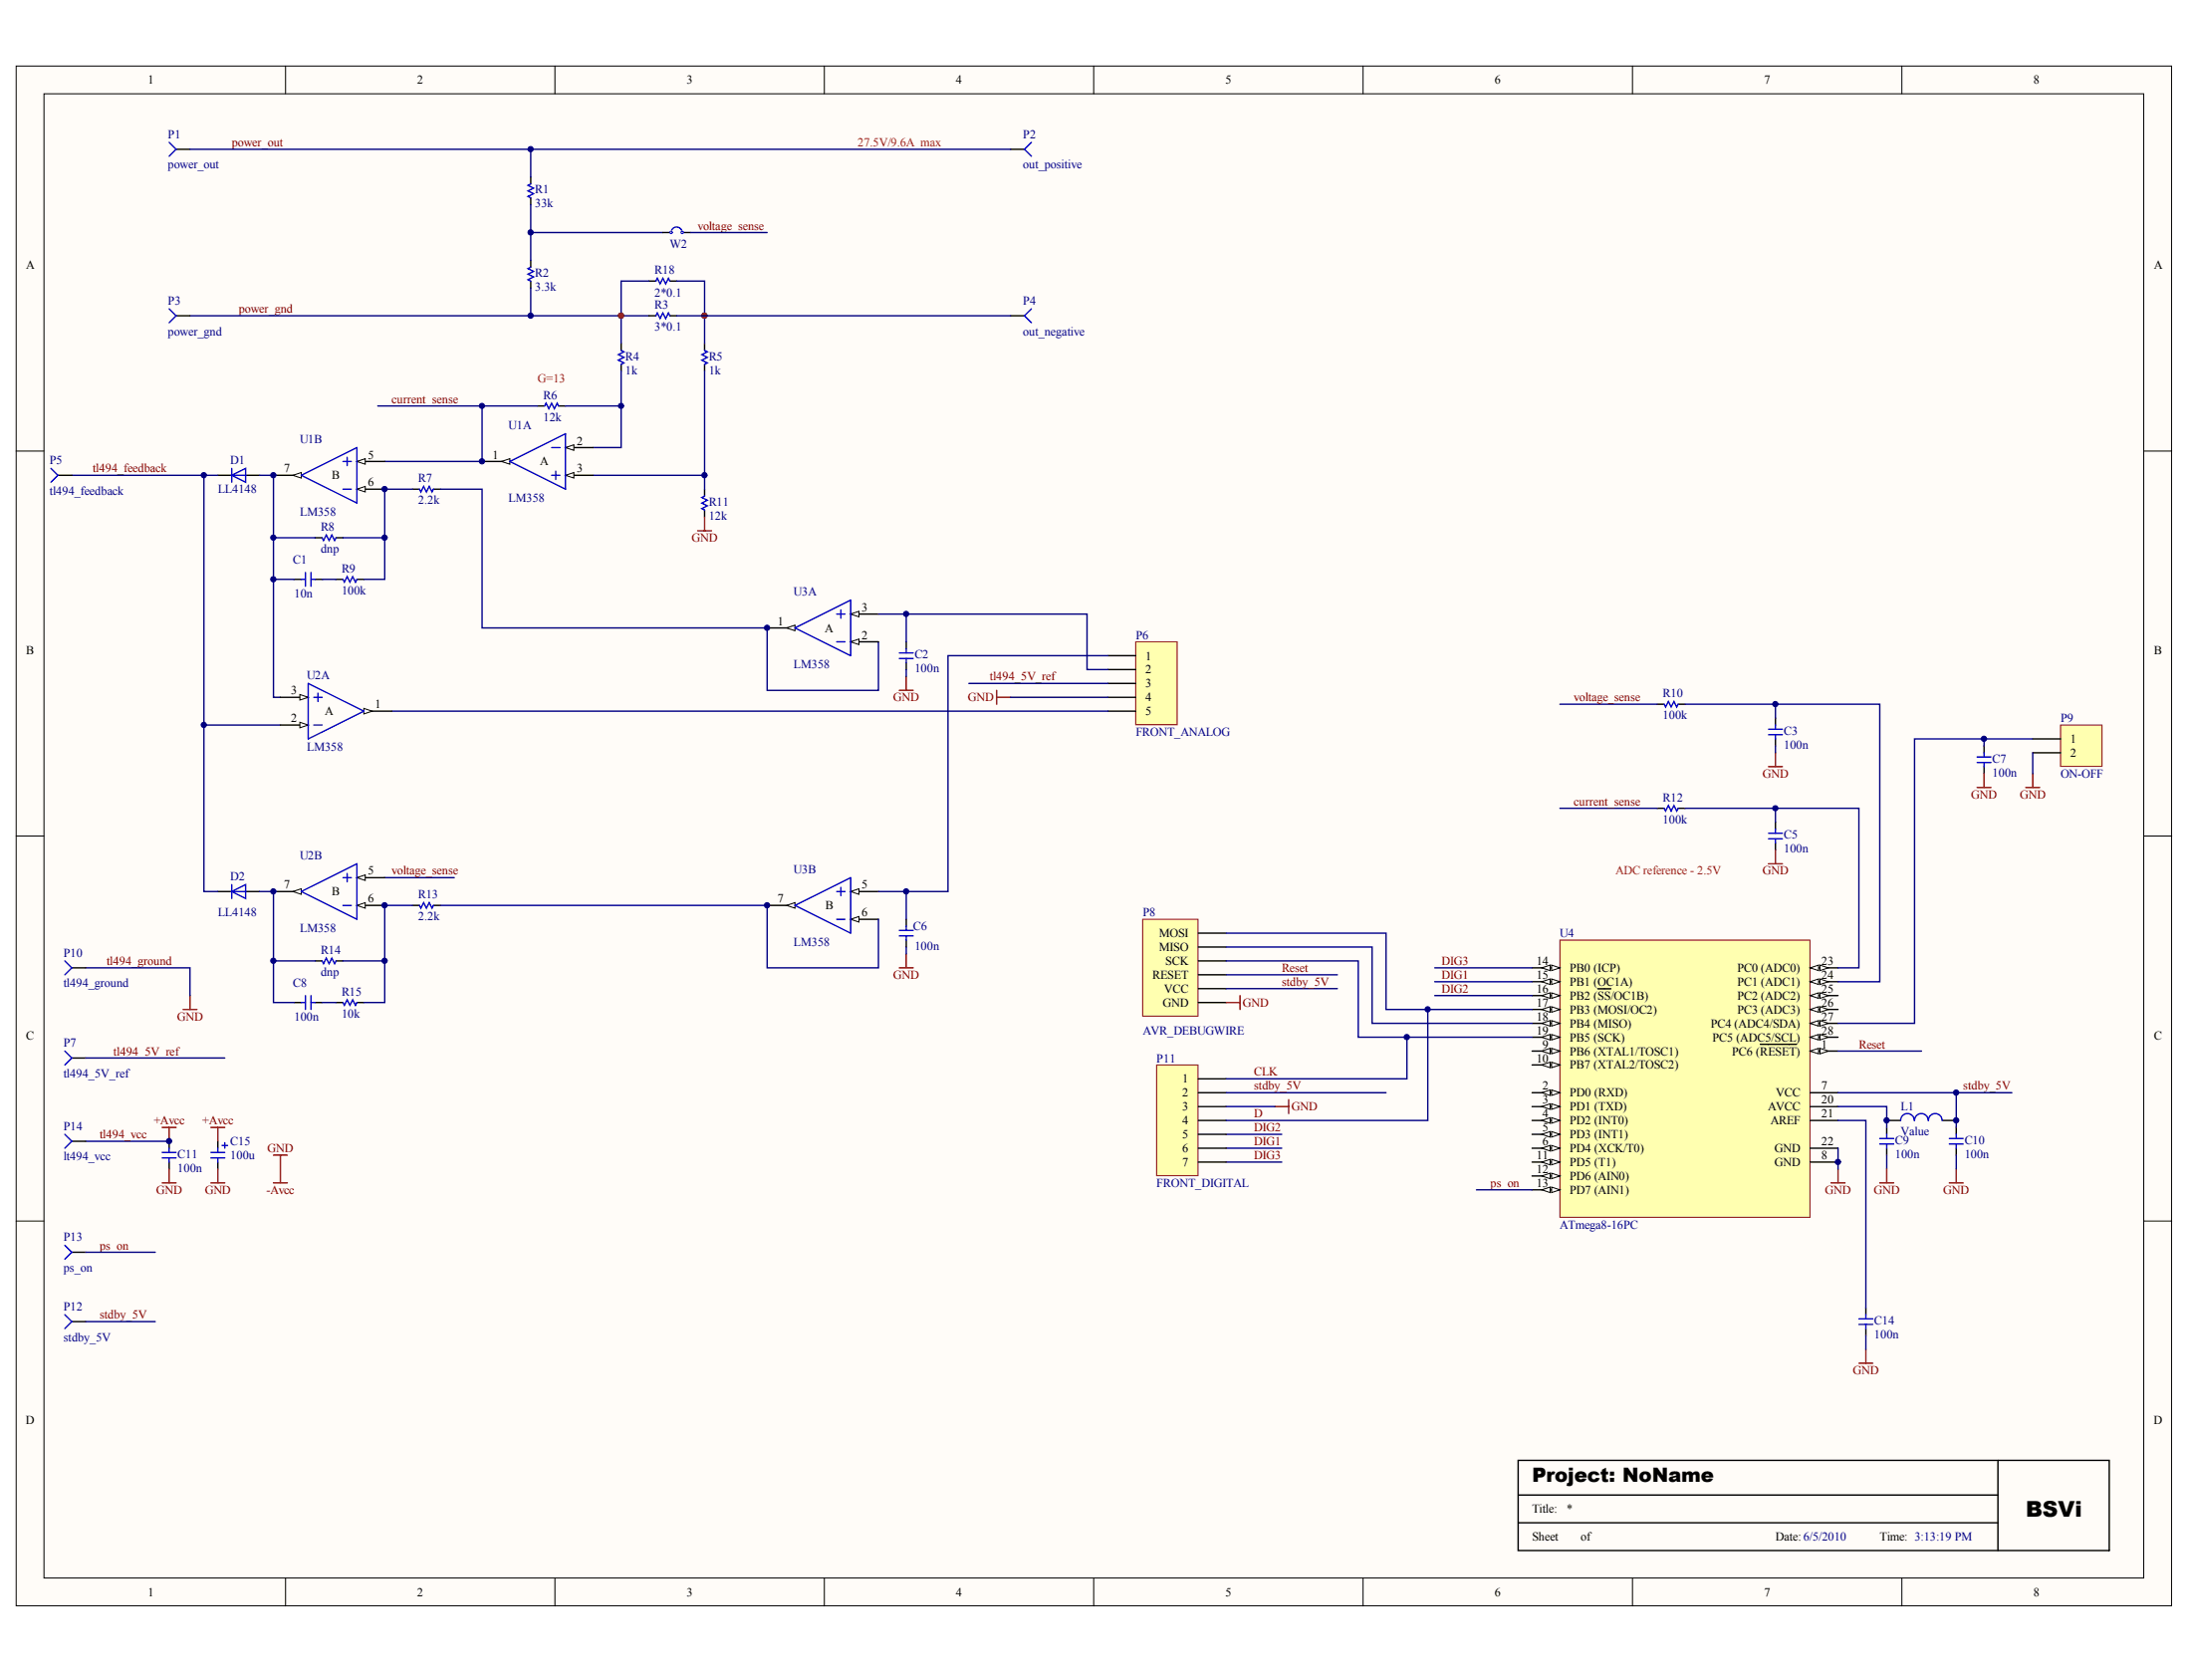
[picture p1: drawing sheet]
<svg xmlns="http://www.w3.org/2000/svg" width="269mm" height="206mm" viewBox="0 0 269 206" stroke-linecap="round" stroke-linejoin="round" font-family="sans-serif">
<g fill="#fffcf8" stroke="#000" stroke-width=".12">
<path d="M2 8.1h264.4v188.8h-264.4z"/>
<path d="M5.4 11.5h257.6v182h-257.6z"/>
</g>
<g fill="none" stroke="#000" stroke-width=".12">
<path d="M35 8.1v3.4M68.1 8.1v3.4M101.1 8.1v3.4M134.2 8.1v3.4M167.2 8.1v3.4M200.3 8.1v3.4M233.3 8.1v3.4M2 55.3h3.4M263.1 55.3h3.4M2 102.5h3.4M263.1 102.5h3.4M2 149.7h3.4"/>
<path d="M263.1 149.7h3.4M35 193.5v3.5M68.1 193.5v3.5M101.1 193.5v3.5M134.2 193.5v3.5M167.2 193.5v3.5M200.3 193.5v3.5M233.3 193.5v3.5"/>
</g>
<g fill="#000080" stroke="#000080" stroke-width=".12">
<circle cx="76.2" cy="38.7" r=".32"/>
<circle cx="86.4" cy="38.7" r=".32"/>
</g>
<g fill="none" stroke="#000" stroke-width=".17">
<path d="M124 18.3h1.7M65.1 21.7v.9M65.1 24.3v.8M65.1 31.9v.9M65.1 34.5v.8M79.6 38.7h.9M82.2 38.7h.8M124 38.7h1.7M26.7 58.3h1.7M30.1 58.3h1.7M50.6 60h.9M53.2 60h.8"/>
<path d="M66 49.8h.8M68.5 49.8h.9M76.2 42.1v.9M76.2 44.7v.8M86.4 42.1v.9M86.4 44.7v.8M36.1 71.1h.9M38.7 71.1h.8M38.7 65.9h.8M41.2 71.1h.9M41.2 65.9h.9M43.8 71.1h.8"/>
<path d="M104.4 78.7h3.4M111.2 78.7v.9M111.2 81.3v.8M26.7 109.3h1.7M30.1 109.3h1.7M38.7 117.8h.8M41.2 117.8h.9M50.6 111h.9M53.2 111h.8M111.2 112.7v.9M111.2 115.3v.8M36.1 122.9h.9"/>
<path d="M38.7 122.9h.8M41.2 122.9h.9M43.8 122.9h.8M186.3 179.1h72.5v11h-72.5zM245.1 179.1v11M186.3 183.3h58.8M186.3 186.7h58.8"/>
</g>
<g fill="none" stroke="#00f" stroke-width=".17">
<path d="M126.5 17.5l-.8 .8 .8 .9M65.1 32.8l-.3 .1 .7 .4-.7 .3 .7 .4-.7 .3 .3 .2M65.1 22.6l-.3 .1 .7 .4-.7 .3 .7 .4-.7 .3 .3 .2M80.5 38.7l.1-.3 .4 .7 .3-.7 .4 .7 .3-.7 .2 .3M126.5 37.9l-.8 .8 .8 .9M28.4 58.3l1.7-.9v1.7zM28.4 57.4v1.7M28.4 58.3h1.7M51.5 60l.1 .3 .4-.6 .3 .6 .4-.6 .3 .6 .2-.3M66.8 49.8l.2-.4 .3 .7 .4-.7 .3 .7 .4-.7 .1 .4M76.2 43l.3 .1-.6 .4 .6 .3-.6 .4 .6 .3-.3 .2M86.4 43l.4 .1-.7 .4 .7 .3-.7 .4 .7 .3-.4 .2"/>
<path d="M37 71.1h.5M37.5 70.2v1.7M38.2 70.2v1.7M38.2 71.1h.5M39.5 65.9l.2 .4 .3-.7 .4 .7 .3-.7 .4 .7 .1-.4M42.1 71.1l.2 .3 .3-.7 .3 .7 .4-.7 .3 .7 .2-.3M111.2 79.6v.5M110.3 80.7h1.7M110.3 80.1h1.7M111.2 80.7v.6M28.4 109.3l1.7-.8v1.7zM28.4 109.3h1.7"/>
<path d="M28.4 108.5v1.7M39.5 117.8l.2 .4 .3-.7 .4 .7 .3-.7 .4 .7 .1-.4M51.5 111l.1 .4 .4-.7 .3 .7 .4-.7 .3 .7 .2-.4M110.3 114.8h1.7M110.3 114.1h1.7M111.2 113.6v.5M111.2 114.8v.5M37 122.9h.5M37.5 122.1v1.7M38.2 122.9h.5M38.2 122.1v1.7M42.1 122.9l.2 .4 .3-.7 .3 .7 .4-.7 .3 .7 .2-.4"/>
</g>
<g fill="none" stroke="#000080" stroke-width=".17">
<path d="M23.3 38.7h56.3M65.1 25.1v6.8M65.1 28.5h16.2M8.8 58.3h16.2M26.7 58.3h-1.7v51h1.7M31.8 58.3h1.8v12.8h2.5M46.3 49.8h12.8M50.6 60h-3.4v5.9M54 60h5.1v17h35v7.7h13.7v-6M66 49.8h-6.9v6.8h-11.9M69.4 49.8h6.8M76.2 45.5v9.4h-3.4"/>
<path d="M86.4 45.5v12.8h-13.6M33.6 71.1v14.4h.8M33.6 65.9h5.1M39.5 71.1h1.7M42.1 65.9h5.1v5.2h-2.6M111.2 75.3v3.4M25 88.9h9.4M111.2 82.1v.9M10.5 118.7h12.8v3.4M31.8 109.3h1.8v8.5h5.1M33.6 117.8v5.1h2.5M42.1 117.8h5.1v5.1h-2.6"/>
<path d="M47.2 107.6h8.5M50.6 111h-3.4v6.8M111.2 109.3v3.4M111.2 116.1v.9M39.5 122.9h1.7"/>
</g>
<path d="M110.3 84.7h1.7M111.2 83v1.7M122.3 84.7v1.7M122.3 85.5h1.7M110.3 118.7h1.7M111.2 117v1.7M22.5 123.8h1.7M23.3 122.1v1.7" fill="none" stroke="#800000" stroke-width=".17"/>
<path d="M104.4 78.7l1-.3v.6z" fill="#fffcf8" stroke="#000" stroke-width=".12"/>
<path d="M104.4 75.3h3.4" fill="none" stroke="#000" stroke-width=".17"/>
<path d="M104.4 75.3l1-.3v.6z" fill="#fffcf8" stroke="#000" stroke-width=".12"/>
<path d="M94.1 77h3.4" fill="none" stroke="#000" stroke-width=".17"/>
<path d="M96.5 77l1-.3v.6z" fill="#fffcf8" stroke="#000" stroke-width=".12"/>
<path d="M97.5 77l6.9-3.4v6.8zM102.7 78.7h1M102.7 75.3h1M103.2 74.8v1" fill="none" stroke="#00f" stroke-width=".17"/>
<path d="M104.4 109.3h3.4" fill="none" stroke="#000" stroke-width=".17"/>
<path d="M104.4 109.3l1-.3v.7z" fill="#fffcf8" stroke="#000" stroke-width=".12"/>
<path d="M104.4 112.7h3.4" fill="none" stroke="#000" stroke-width=".17"/>
<path d="M104.4 112.7l1-.3v.7z" fill="#fffcf8" stroke="#000" stroke-width=".12"/>
<path d="M94.1 111h3.4" fill="none" stroke="#000" stroke-width=".17"/>
<path d="M96.5 111l1-.3v.7z" fill="#fffcf8" stroke="#000" stroke-width=".12"/>
<path d="M97.5 111l6.9-3.4v6.8zM102.7 112.7h1M102.7 109.3h1M103.2 108.8v1" fill="none" stroke="#00f" stroke-width=".17"/>
<path d="M140.2 112.7h6.8v11.9h-6.8z" fill="#ffffb0" stroke="#800000" stroke-width=".12"/>
<path d="M147 119.5h3.4M147 114.4h3.4M147 116.1h3.4M147 117.8h3.4M147 121.2h3.4M147 122.9h3.4" fill="none" stroke="#000" stroke-width=".17"/>
<path d="M191.4 115.3h30.7v34h-30.7z" fill="#ffffb0" stroke="#800000" stroke-width=".12"/>
<path d="M222.1 128.9h3.4" fill="none" stroke="#000" stroke-width=".17"/>
<g fill="#fffcf8" stroke="#000" stroke-width=".12">
<path d="M222.1 128.9l1-.3v.6z"/>
<path d="M223.3 128.6l1 .3-1 .3z"/>
</g>
<path d="M188 134h3.4M216 128.1h4.4" fill="none" stroke="#000" stroke-width=".17"/>
<g fill="#fffcf8" stroke="#000" stroke-width=".12">
<path d="M190.4 133.7l1 .3-1 .3z"/>
<path d="M189.2 134l1-.3v.6z"/>
</g>
<path d="M188 135.7h3.4" fill="none" stroke="#000" stroke-width=".17"/>
<g fill="#fffcf8" stroke="#000" stroke-width=".12">
<path d="M190.4 135.4l1 .3-1 .3z"/>
<path d="M189.2 135.7l1-.3v.6z"/>
</g>
<path d="M188 137.4h3.4" fill="none" stroke="#000" stroke-width=".17"/>
<g fill="#fffcf8" stroke="#000" stroke-width=".12">
<path d="M190.4 137.1l1 .3-1 .3z"/>
<path d="M189.2 137.4l1-.3v.6z"/>
</g>
<path d="M188 139.1h3.4" fill="none" stroke="#000" stroke-width=".17"/>
<g fill="#fffcf8" stroke="#000" stroke-width=".12">
<path d="M190.4 138.8l1 .3-1 .3z"/>
<path d="M189.2 139.1l1-.3v.6z"/>
</g>
<path d="M188 140.8h3.4" fill="none" stroke="#000" stroke-width=".17"/>
<g fill="#fffcf8" stroke="#000" stroke-width=".12">
<path d="M190.4 140.5l1 .3-1 .3z"/>
<path d="M189.2 140.8l1-.3v.6z"/>
</g>
<path d="M188 128.9h3.4M222.1 134h3.4M222.1 142.5h3.4" fill="none" stroke="#000" stroke-width=".17"/>
<g fill="#fffcf8" stroke="#000" stroke-width=".12">
<path d="M190.4 128.6l1 .3-1 .3z"/>
<path d="M189.2 128.9l1-.3v.6z"/>
</g>
<path d="M188 130.6h3.4" fill="none" stroke="#000" stroke-width=".17"/>
<g fill="#fffcf8" stroke="#000" stroke-width=".12">
<path d="M190.4 130.3l1 .3-1 .3z"/>
<path d="M189.2 130.6l1-.3v.6z"/>
</g>
<path d="M188 142.5h3.4" fill="none" stroke="#000" stroke-width=".17"/>
<g fill="#fffcf8" stroke="#000" stroke-width=".12">
<path d="M190.4 142.2l1 .3-1 .3z"/>
<path d="M189.2 142.5l1-.3v.6z"/>
</g>
<path d="M188 144.2h3.4" fill="none" stroke="#000" stroke-width=".17"/>
<g fill="#fffcf8" stroke="#000" stroke-width=".12">
<path d="M190.4 143.9l1 .3-1 .4z"/>
<path d="M189.2 144.2l1-.3v.7z"/>
</g>
<path d="M188 145.9h3.4" fill="none" stroke="#000" stroke-width=".17"/>
<g fill="#fffcf8" stroke="#000" stroke-width=".12">
<path d="M190.4 145.6l1 .3-1 .4z"/>
<path d="M189.2 145.9l1-.3v.7z"/>
</g>
<path d="M188 118.7h3.4" fill="none" stroke="#000" stroke-width=".17"/>
<g fill="#fffcf8" stroke="#000" stroke-width=".12">
<path d="M190.4 118.3l1 .4-1 .3z"/>
<path d="M189.2 118.7l1-.4v.7z"/>
</g>
<path d="M188 120.4h3.4" fill="none" stroke="#000" stroke-width=".17"/>
<g fill="#fffcf8" stroke="#000" stroke-width=".12">
<path d="M190.4 120.1l1 .3-1 .3z"/>
<path d="M189.2 120.4l1-.3v.6z"/>
</g>
<path d="M188 122.1h3.4" fill="none" stroke="#000" stroke-width=".17"/>
<g fill="#fffcf8" stroke="#000" stroke-width=".12">
<path d="M190.4 121.8l1 .3-1 .3z"/>
<path d="M189.2 122.1l1-.3v.6z"/>
</g>
<path d="M188 123.8h3.4M196 121.3h1.6" fill="none" stroke="#000" stroke-width=".17"/>
<g fill="#fffcf8" stroke="#000" stroke-width=".12">
<path d="M190.4 123.5l1 .3-1 .3z"/>
<path d="M189.2 123.8l1-.3v.6z"/>
</g>
<path d="M188 125.5h3.4" fill="none" stroke="#000" stroke-width=".17"/>
<g fill="#fffcf8" stroke="#000" stroke-width=".12">
<path d="M190.4 125.2l1 .3-1 .3z"/>
<path d="M189.2 125.5l1-.3v.6z"/>
</g>
<path d="M188 127.2h3.4" fill="none" stroke="#000" stroke-width=".17"/>
<g fill="#fffcf8" stroke="#000" stroke-width=".12">
<path d="M190.4 126.9l1 .3-1 .3z"/>
<path d="M189.2 127.2l1-.3v.6z"/>
</g>
<path d="M222.1 118.7h3.4M222.1 135.7h3.4M222.1 137.4h3.4M222.1 140.8h3.4" fill="none" stroke="#000" stroke-width=".17"/>
<g fill="#fffcf8" stroke="#000" stroke-width=".12">
<path d="M222.1 118.7l1-.4v.7z"/>
<path d="M223.3 118.3l1 .4-1 .3z"/>
</g>
<path d="M222.1 120.4h3.4" fill="none" stroke="#000" stroke-width=".17"/>
<g fill="#fffcf8" stroke="#000" stroke-width=".12">
<path d="M222.1 120.4l1-.3v.6z"/>
<path d="M223.3 120.1l1 .3-1 .3z"/>
</g>
<path d="M222.1 122.1h3.4" fill="none" stroke="#000" stroke-width=".17"/>
<g fill="#fffcf8" stroke="#000" stroke-width=".12">
<path d="M222.1 122.1l1-.3v.6z"/>
<path d="M223.3 121.8l1 .3-1 .3z"/>
</g>
<path d="M222.1 123.8h3.4" fill="none" stroke="#000" stroke-width=".17"/>
<g fill="#fffcf8" stroke="#000" stroke-width=".12">
<path d="M222.1 123.8l1-.3v.6z"/>
<path d="M223.3 123.5l1 .3-1 .3z"/>
</g>
<path d="M222.1 125.5h3.4" fill="none" stroke="#000" stroke-width=".17"/>
<g fill="#fffcf8" stroke="#000" stroke-width=".12">
<path d="M222.1 125.5l1-.3v.6z"/>
<path d="M223.3 125.2l1 .3-1 .3z"/>
</g>
<path d="M222.1 127.2h3.4" fill="none" stroke="#000" stroke-width=".17"/>
<g fill="#fffcf8" stroke="#000" stroke-width=".12">
<path d="M222.1 127.2l1-.3v.6z"/>
<path d="M223.3 126.9l1 .3-1 .3z"/>
</g>
<g fill="none" stroke="#800000" stroke-width=".17">
<path d="M217 94h1.7M217.8 92.3v1.7M217 105.9h1.7M217.8 104.2v1.7M19.9 138.3h1.7M20.8 138.3v1.7M150.4 122.9h1.7M152.1 122.1v1.7M156.4 135.7h1.7M158.1 134.9v1.7M19.9 145.1h1.7M20.8 143.4v1.7"/>
<path d="M33.6 145.1h1.7M33.6 141.7h1.7M34.4 141.7v3.4M224.7 145.1h1.7M225.5 143.4v1.7M230.6 145.1h1.7M231.5 143.4v1.7M239.2 145.1h1.7M240 143.4v1.7M228.1 167.2h1.7M228.9 165.5v1.7"/>
</g>
<g fill="none" stroke="#000080" stroke-width=".17">
<path d="M191.4 99.1h11.9M191.4 86.4h11.9M206.7 99.1h11.1v1.7M206.7 86.4h11.1v1.7M217.8 99.1h10.3v19.6h-2.6M217.8 86.4h12.8v34h-5.1M217.8 91.5v.8M150.4 117.8h16.2v9.4h21.4M150.4 116.1h18v9.4h19.6M150.4 114.4h19.7v9.4h17.9M150.4 119.5h13.7M150.4 121.2h13.7"/>
<path d="M150.4 139.1h6.9M225.5 134h14.5v4.3M225.5 135.7h6v2.6M225.5 137.4h3.4v23M225.5 128.9h10.2M150.4 140.8h6.9M150.4 142.5h6.9M225.5 140.8v2.6M231.5 141.7v1.7M240 141.7v1.7M228.9 163.8v1.7"/>
</g>
<g fill="none" stroke="#000" stroke-width=".17">
<path d="M203.3 99.1h.9M203.3 86.4h.9M205.9 99.1h.8M205.9 86.4h.8M217.8 88.1v.8M217.8 90.6v.9M217.8 100.8v.9M217.8 103.4v.8M20.8 140v.8M231.5 137.4h1.7M231.5 138.3v.8M238.3 137.4h1.7"/>
<path d="M240 138.3v.8M20.8 142.5v.9M231.5 140.8v.9M240 140.8v.9M228.9 160.4v.8M228.9 162.9v.9"/>
</g>
<g fill="none" stroke="#00f" stroke-width=".17">
<path d="M204.2 99.1l.2 .4 .3-.7 .3 .7 .4-.7 .3 .7 .2-.4M204.2 86.4l.2 .3 .3-.7 .3 .7 .4-.7 .3 .7 .2-.3M217 90.1h1.7M217 89.4h1.7M217.8 88.9v.5M217.8 90.1v.5M217 102.9h1.7M217 102.2h1.7M217.8 101.7v.5M217.8 102.9v.5M230.6 139.6h1.7M231.5 139.1v.5"/>
<path d="M234.9 137.4a.84 .84 0 0 0-.9-.8 .84 .84 0 0 0-.8 .8M236.6 137.4a.84 .84 0 0 0-.9-.8 .84 .84 0 0 0-.8 .8M238.3 137.4a.84 .84 0 0 0-.9-.8 .84 .84 0 0 0-.8 .8M239.2 139.6h1.7M240 139.1v.5M19.9 142h1.7M19.9 141.3h1.7M20.8 140.8v.5M20.8 142v.5M230.6 140.3h1.7M231.5 140.3v.5M239.2 140.3h1.7"/>
<path d="M240 140.3v.5M228.1 162.4h1.7M228.1 161.7h1.7M228.9 161.2v.5M228.9 162.4v.5"/>
</g>
<path d="M141.9 130.6h5.1v13.6h-5.1z" fill="#ffffb0" stroke="#800000" stroke-width=".12"/>
<path d="M147 132.3h3.4M147 134h3.4M147 135.7h3.4M147 137.4h3.4M147 139.1h3.4M147 140.8h3.4M147 142.5h3.4" fill="none" stroke="#000" stroke-width=".17"/>
<path d="M176 118.7h12M150.4 135.7h6M172.6 127.2v5.1h-22.2M175.2 123.8v13.6h-24.8M176 120.4h12M176 122.1h12" fill="none" stroke="#000080" stroke-width=".17"/>
<path d="M139.3 78.7h5.1v10.2h-5.1z" fill="#ffffb0" stroke="#800000" stroke-width=".12"/>
<path d="M135.9 80.4h3.4M135.9 82.1h3.4M135.9 83.8h3.4M135.9 85.5h3.4M135.9 87.2h3.4" fill="none" stroke="#000" stroke-width=".17"/>
<path d="M48.1 87.2h87.8M118.9 83.8h17M124 85.5h11.9M240 134h6.8" fill="none" stroke="#000080" stroke-width=".17"/>
<path d="M252.8 88.9h5.1v5.1h-5.1z" fill="#ffffb0" stroke="#800000" stroke-width=".12"/>
<path d="M243.4 91.5v.8M243.4 94v.9M249.4 90.6h3.4M249.4 92.3h3.4M43.8 107.6h3.4" fill="none" stroke="#000" stroke-width=".17"/>
<path d="M242.6 96.6h1.7M243.4 94.9v1.7M248.5 96.6h1.8M249.4 94.9v1.7" fill="none" stroke="#800000" stroke-width=".17"/>
<path d="M242.6 92.8h1.7M242.6 93.5h1.7M243.4 92.3v.5M243.4 93.5v.5" fill="none" stroke="#00f" stroke-width=".17"/>
<path d="M249.4 90.6h-6v.9M249.4 92.3v2.6" fill="none" stroke="#000080" stroke-width=".17"/>
<path d="M43.8 107.6l1-.3v.7z" fill="#fffcf8" stroke="#000" stroke-width=".12"/>
<path d="M43.8 111h3.4" fill="none" stroke="#000" stroke-width=".17"/>
<path d="M43.8 111l1-.3v.7z" fill="#fffcf8" stroke="#000" stroke-width=".12"/>
<path d="M33.6 109.3h3.4" fill="none" stroke="#000" stroke-width=".17"/>
<path d="M35.9 109.3l1.1-.3v.7z" fill="#fffcf8" stroke="#000" stroke-width=".12"/>
<path d="M37 109.3l6.8-3.4v6.8zM42.1 111h1M42.1 107.6h1M42.6 107.1v1" fill="none" stroke="#00f" stroke-width=".17"/>
<path d="M34.4 88.9h3.4" fill="none" stroke="#000" stroke-width=".17"/>
<path d="M36.8 88.6l1 .3-1 .4z" fill="#fffcf8" stroke="#000" stroke-width=".12"/>
<path d="M34.4 85.5h3.4" fill="none" stroke="#000" stroke-width=".17"/>
<path d="M36.8 85.2l1 .3-1 .4z" fill="#fffcf8" stroke="#000" stroke-width=".12"/>
<path d="M44.6 87.2h3.5" fill="none" stroke="#000" stroke-width=".17"/>
<path d="M44.6 86.9l1.1 .3-1.1 .4z" fill="#fffcf8" stroke="#000" stroke-width=".12"/>
<path d="M37.8 83.8l6.8 3.4-6.8 3.4zM38.5 88.9h1M38.5 85.5h1M39 85v1" fill="none" stroke="#00f" stroke-width=".17"/>
<path d="M43.8 56.6h3.4" fill="none" stroke="#000" stroke-width=".17"/>
<path d="M43.8 56.6l1-.4v.7z" fill="#fffcf8" stroke="#000" stroke-width=".12"/>
<path d="M43.8 60h3.4" fill="none" stroke="#000" stroke-width=".17"/>
<path d="M43.8 60l1-.3v.6z" fill="#fffcf8" stroke="#000" stroke-width=".12"/>
<path d="M33.6 58.3h3.4" fill="none" stroke="#000" stroke-width=".17"/>
<path d="M35.9 58.3l1.1-.4v.7z" fill="#fffcf8" stroke="#000" stroke-width=".12"/>
<path d="M37 58.3l6.8-3.4v6.8zM42.1 60h1M42.1 56.6h1M42.6 56.1v1" fill="none" stroke="#00f" stroke-width=".17"/>
<path d="M69.4 54.9h3.4" fill="none" stroke="#000" stroke-width=".17"/>
<path d="M69.4 54.9l1-.4v.7z" fill="#fffcf8" stroke="#000" stroke-width=".12"/>
<path d="M69.4 58.3h3.4" fill="none" stroke="#000" stroke-width=".17"/>
<path d="M69.4 58.3l1-.4v.7z" fill="#fffcf8" stroke="#000" stroke-width=".12"/>
<path d="M59.1 56.6h3.5" fill="none" stroke="#000" stroke-width=".17"/>
<path d="M61.5 56.6l1.1-.4v.7z" fill="#fffcf8" stroke="#000" stroke-width=".12"/>
<g fill="none" stroke="#00f" stroke-width=".17">
<path d="M20.8 17.5l.8 .8-.8 .9M20.8 37.9l.8 .8-.8 .9M80.5 34.5l.1-.4 .4 .7 .3-.7 .4 .7 .3-.7 .2 .4M82.4 28.2a.67 .67 0 0 1 .6-.4 .67 .67 0 0 1 .6 .4M6.2 57.4l.9 .9-.9 .8M62.6 56.6l6.8-3.4v6.8zM67.7 54.9h1M67.7 58.3h1M68.2 57.8v1M86.4 60.8l-.3 .2 .7 .4-.7 .3 .7 .3-.7 .4 .3 .1M8 117.8l.8 .9-.8 .8M8 128.9l.8 .8-.8 .9"/>
<path d="M8 139.1l.8 .9-.8 .8M8 152.7l.8 .9-.8 .8M25.9 141.3h1.7M25.9 142h1.7M26.7 140.8v.5M26.7 142v.5M27.2 140.5h.7M27.6 140.1v.7M8 161.2l.8 .9-.8 .8"/>
</g>
<g fill="none" stroke="#000" stroke-width=".17">
<path d="M21.6 18.3h1.7M21.6 38.7h1.7M79.6 34.5h.9M81.3 28.5h.9M82.2 34.5h.8M83.9 28.5h.8M7.1 58.3h1.7M86.4 60v.8M86.4 62.5v.9M8.8 118.7h1.7M8.8 129.7h1.7M8.8 140h1.7"/>
<path d="M26.7 140v.8M8.8 153.6h1.7M26.7 142.5v.9M8.8 162.1h1.7"/>
</g>
<g fill="none" stroke="#000080" stroke-width=".17">
<path d="M23.3 18.3h100.7M65.1 18.3v3.4M65.1 35.3v3.4M79.6 34.5h-3.4v7.6M83 34.5h3.4v7.6M83 38.7h41M84.7 28.5h9.4M86.4 58.3v1.7M107.8 75.3h25.6v6.8h2.5M135.9 80.4h-19.6v28.9h-8.5M243.4 90.6h-8.5v34.9h-9.4M54 111h40.1v7.7h13.7v-6"/>
<path d="M10.5 140h10.3M10.5 129.7h17.1M150.4 134h19.7M10.5 153.6h8.5M181.1 145.9h6.9M10.5 162.1h8.5"/>
</g>
<g fill="#800000" stroke="#800000" stroke-width=".12">
<circle cx="86.4" cy="38.7" r=".32"/>
<circle cx="76.2" cy="38.7" r=".32"/>
</g>
<g fill="none" stroke="#00f" stroke-width=".12">
<circle cx="82.3" cy="28.5" r=".15"/>
<circle cx="83.7" cy="28.5" r=".15"/>
</g>
<path d="M85.6 65.1h1.7M86.4 63.4v1.7M25.9 138.3h1.7M26.7 138.3v1.7M25.9 145.1h1.7M26.7 143.4v1.7" fill="none" stroke="#800000" stroke-width=".17"/>
<g fill="#000080" stroke="#000080" stroke-width=".12">
<circle cx="20.7" cy="139.9" r=".32"/>
<circle cx="25" cy="88.9" r=".32"/>
<circle cx="25" cy="58.3" r=".32"/>
<circle cx="33.5" cy="117.8" r=".32"/>
<circle cx="33.5" cy="109.3" r=".32"/>
<circle cx="33.5" cy="71" r=".32"/>
<circle cx="33.5" cy="65.9" r=".32"/>
<circle cx="33.5" cy="58.3" r=".32"/>
<circle cx="47.2" cy="117.8" r=".32"/>
<circle cx="47.2" cy="111" r=".32"/>
<circle cx="47.2" cy="65.9" r=".32"/>
<circle cx="47.2" cy="60" r=".32"/>
<circle cx="59.1" cy="56.6" r=".32"/>
<circle cx="59.1" cy="49.8" r=".32"/>
<circle cx="65.1" cy="38.7" r=".32"/>
<circle cx="65.1" cy="28.5" r=".32"/>
<circle cx="65.1" cy="18.3" r=".32"/>
<circle cx="76.2" cy="49.8" r=".32"/>
<circle cx="86.4" cy="58.3" r=".32"/>
<circle cx="94.1" cy="111" r=".32"/>
<circle cx="94.1" cy="77" r=".32"/>
<circle cx="111.2" cy="109.3" r=".32"/>
<circle cx="111.2" cy="75.3" r=".32"/>
<circle cx="172.6" cy="127.2" r=".32"/>
<circle cx="175.2" cy="123.8" r=".32"/>
<circle cx="217.8" cy="99.1" r=".32"/>
<circle cx="217.8" cy="86.3" r=".32"/>
<circle cx="225.5" cy="142.5" r=".32"/>
<circle cx="231.5" cy="137.4" r=".32"/>
<circle cx="240" cy="137.4" r=".32"/>
<circle cx="240" cy="134" r=".32"/>
<circle cx="243.4" cy="90.6" r=".32"/>
</g>
<text font-size="2.7" x="248.5" y="186">BSVi</text>
<text font-size="2.4" x="188" y="181.7">Project: NoName</text>
<g font-size="1.5">
<text x="18.1" y="10.3">1</text>
<text x="51.2" y="10.3">2</text>
<text x="84.2" y="10.3">3</text>
<text x="117.3" y="10.3">4</text>
<text x="150.3" y="10.3">5</text>
<text x="183.4" y="10.3">6</text>
<text x="216.5" y="10.3">7</text>
<text x="249.5" y="10.3">8</text>
<text x="3.2" y="33">A</text>
<text x="264.3" y="33">A</text>
<text x="34.8" y="57.9">7</text>
<text x="40.7" y="58.8">B</text>
<text x="45.2" y="56.2">5</text>
<text x="45.2" y="59.6">6</text>
<text x="60.4" y="56.2">1</text>
<text x="66.2" y="57.1">A</text>
<text x="70.7" y="54.5">2</text>
<text x="70.7" y="57.9">3</text>
<text x="95.4" y="76.7">1</text>
<text x="101.2" y="77.5">A</text>
<text x="105.7" y="75">3</text>
<text x="3.2" y="80.2">B</text>
<text x="105.7" y="78.4">2</text>
<text x="140.5" y="80.9">1</text>
<text x="140.5" y="82.6">2</text>
<text x="264.3" y="80.2">B</text>
<text x="35.7" y="88.6">2</text>
<text x="35.7" y="85.2">3</text>
<text x="39.9" y="87.7">A</text>
<text x="46" y="86.9">1</text>
<text x="140.5" y="84.3">3</text>
<text x="140.5" y="86">4</text>
<text x="140.5" y="87.7">5</text>
<text x="254" y="91.1">1</text>
<text x="254" y="92.8">2</text>
<text x="45.2" y="107.3">5</text>
<text x="34.8" y="109">7</text>
<text x="40.7" y="109.8">B</text>
<text x="45.2" y="110.7">6</text>
<text x="95.4" y="110.7">7</text>
<text x="101.3" y="111.5">B</text>
<text x="105.7" y="109">5</text>
<text x="105.7" y="112.4">6</text>
<text x="142.2" y="114.9">MOSI</text>
<text x="142.2" y="116.6">MISO</text>
<text x="143" y="118.3">SCK</text>
<text x="188.5" y="118.3">14</text>
<text x="192.6" y="119.2">PB0 (ICP)</text>
<text x="213.1" y="119.2">PC0 (ADC0)</text>
<text x="223.5" y="118.3">23</text>
<text x="141.4" y="120">RESET</text>
<text x="142.7" y="123.4">GND</text>
<text x="142.8" y="121.7">VCC</text>
<text x="188.5" y="120">15</text>
<text x="188.5" y="121.7">16</text>
<text x="188.5" y="123.4">17</text>
<text x="188.5" y="125.1">18</text>
<text x="192.6" y="120.9">PB1 (OC1A)</text>
<text x="192.6" y="122.6">PB2 (SS/OC1B)</text>
<text x="192.6" y="124.3">PB3 (MOSI/OC2)</text>
<text x="192.6" y="126">PB4 (MISO)</text>
<text x="209.9" y="126">PC4 (ADC4/SDA)</text>
<text x="213.1" y="120.9">PC1 (ADC1)</text>
<text x="213.1" y="122.6">PC2 (ADC2)</text>
<text x="213.1" y="124.3">PC3 (ADC3)</text>
<text x="223.5" y="120">24</text>
<text x="223.5" y="121.7">25</text>
<text x="223.5" y="123.4">26</text>
<text x="223.5" y="125.1">27</text>
<text x="3.2" y="127.5">C</text>
<text x="188.5" y="130.2">10</text>
<text x="188.5" y="126.8">19</text>
<text x="189.3" y="128.5">9</text>
<text x="192.6" y="129.4">PB6 (XTAL1/TOSC1)</text>
<text x="192.6" y="131.1">PB7 (XTAL2/TOSC2)</text>
<text x="192.6" y="127.7">PB5 (SCK)</text>
<text x="210.1" y="127.7">PC5 (ADC5/SCL)</text>
<text x="212.5" y="129.4">PC6 (RESET)</text>
<text x="223.5" y="128.5">1</text>
<text x="223.5" y="126.8">28</text>
<text x="264.3" y="127.5">C</text>
<text x="145.1" y="132.8">1</text>
<text x="145.1" y="134.5">2</text>
<text x="145.1" y="136.2">3</text>
<text x="145.1" y="137.9">4</text>
<text x="189.3" y="133.7">2</text>
<text x="189.3" y="135.4">3</text>
<text x="189.3" y="137.1">4</text>
<text x="192.6" y="134.5">PD0 (RXD)</text>
<text x="192.6" y="136.2">PD1 (TXD)</text>
<text x="192.6" y="137.9">PD2 (INT0)</text>
<text x="216.9" y="136.2">AVCC</text>
<text x="217.2" y="137.9">AREF</text>
<text x="217.9" y="134.5">VCC</text>
<text x="223.5" y="133.7">7</text>
<text x="223.5" y="135.4">20</text>
<text x="223.5" y="137.1">21</text>
<text x="145.1" y="139.6">5</text>
<text x="145.1" y="141.3">6</text>
<text x="145.1" y="143">7</text>
<text x="188.5" y="142.2">11</text>
<text x="188.5" y="143.9">12</text>
<text x="189.3" y="138.8">5</text>
<text x="189.3" y="140.5">6</text>
<text x="192.6" y="139.6">PD3 (INT1)</text>
<text x="192.6" y="141.3">PD4 (XCK/T0)</text>
<text x="192.6" y="143">PD5 (T1)</text>
<text x="217.7" y="143">GND</text>
<text x="217.7" y="141.3">GND</text>
<text x="223.5" y="142.2">8</text>
<text x="223.5" y="140.5">22</text>
<text x="188.5" y="145.6">13</text>
<text x="192.6" y="144.7">PD6 (AIN0)</text>
<text x="192.6" y="146.4">PD7 (AIN1)</text>
<text x="3.2" y="174.7">D</text>
<text x="264.2" y="174.7">D</text>
<text x="188" y="185.5">Title:</text>
<text x="192.2" y="185.5">*</text>
<text x="188" y="188.9">Sheet</text>
<text x="193.9" y="188.9">of</text>
<text x="217.8" y="188.9">Date:6/5/2010</text>
<text x="230.6" y="188.9">Time: 3:13:19 PM</text>
<text x="18.1" y="195.8">1</text>
<text x="51.2" y="195.8">2</text>
<text x="84.2" y="195.8">3</text>
<text x="117.3" y="195.8">4</text>
<text x="150.3" y="195.8">5</text>
<text x="183.4" y="195.8">6</text>
<text x="216.5" y="195.8">7</text>
<text x="249.5" y="195.8">8</text>
</g>
<g font-size="1.5" fill="#000080">
<text x="20.6" y="16.9">P1</text>
<text x="125.5" y="16.9">P2</text>
<text x="20.6" y="20.7">power_out</text>
<text x="65.6" y="23.7">R1</text>
<text x="125.5" y="20.7">out_positive</text>
<text x="65.6" y="25.4">33k</text>
<text x="65.6" y="35.7">3.3k</text>
<text x="65.6" y="34">R2</text>
<text x="80.3" y="33.6">R18</text>
<text x="82.2" y="30.4">W2</text>
<text x="20.6" y="37.4">P3</text>
<text x="20.6" y="41.1">power_gnd</text>
<text x="80.3" y="40.6">3*0.1</text>
<text x="80.3" y="37.9">R3</text>
<text x="80.3" y="36.3">2*0.1</text>
<text x="125.5" y="37.4">P4</text>
<text x="125.5" y="41.1">out_negative</text>
<text x="76.7" y="45.9">1k</text>
<text x="76.7" y="44.2">R4</text>
<text x="87" y="45.9">1k</text>
<text x="87" y="44.2">R5</text>
<text x="62.4" y="52.7">U1A</text>
<text x="66.7" y="51.6">12k</text>
<text x="66.7" y="48.9">R6</text>
<text x="6.1" y="56.9">P5</text>
<text x="28.3" y="56.9">D1</text>
<text x="36.8" y="54.4">U1B</text>
<text x="51.3" y="59.1">R7</text>
<text x="6.1" y="60.7">tl494_feedback</text>
<text x="26.7" y="60.5">LL4148</text>
<text x="36.8" y="63.2">LM358</text>
<text x="39.4" y="65.1">R8</text>
<text x="51.3" y="61.9">2.2k</text>
<text x="62.4" y="61.5">LM358</text>
<text x="87" y="63.7">12k</text>
<text x="87" y="62">R11</text>
<text x="35.9" y="69.2">C1</text>
<text x="39.4" y="67.8">dnp</text>
<text x="41.9" y="70.2">R9</text>
<text x="36.1" y="73.3">10n</text>
<text x="41.9" y="72.9">100k</text>
<text x="97.4" y="73.1">U3A</text>
<text x="37.6" y="83.3">U2A</text>
<text x="97.4" y="81.9">LM358</text>
<text x="112.2" y="82.4">100n</text>
<text x="112.2" y="80.7">C2</text>
<text x="139.3" y="78.4">P6</text>
<text x="204" y="88.2">100k</text>
<text x="204" y="85.5">R10</text>
<text x="252.8" y="88.6">P9</text>
<text x="37.6" y="92.1">LM358</text>
<text x="139.3" y="90.3">FRONT_ANALOG</text>
<text x="218.9" y="91.8">100n</text>
<text x="218.9" y="90.1">C3</text>
<text x="244.5" y="95.2">100n</text>
<text x="244.5" y="93.5">C7</text>
<text x="252.8" y="95.4">ON-OFF</text>
<text x="204" y="101">100k</text>
<text x="204" y="98.3">R12</text>
<text x="28.3" y="108">D2</text>
<text x="36.8" y="105.4">U2B</text>
<text x="97.4" y="107.1">U3B</text>
<text x="218.9" y="104.6">100n</text>
<text x="218.9" y="102.9">C5</text>
<text x="26.7" y="112.4">LL4148</text>
<text x="51.3" y="112.9">2.2k</text>
<text x="51.3" y="110.2">R13</text>
<text x="140.2" y="112.4">P8</text>
<text x="7.8" y="117.3">P10</text>
<text x="36.8" y="114.3">LM358</text>
<text x="39.4" y="119.7">dnp</text>
<text x="39.4" y="117">R14</text>
<text x="97.4" y="116">LM358</text>
<text x="112" y="114.1">C6</text>
<text x="112.2" y="116.5">100n</text>
<text x="191.4" y="114.9">U4</text>
<text x="7.8" y="121.1">tl494_ground</text>
<text x="35.9" y="121.1">C8</text>
<text x="36.1" y="125.1">100n</text>
<text x="41.9" y="124.8">10k</text>
<text x="41.9" y="122.1">R15</text>
<text x="7.8" y="128.4">P7</text>
<text x="140.2" y="126.8">AVR_DEBUGWIRE</text>
<text x="141.9" y="130.2">P11</text>
<text x="7.8" y="132.1">tl494_5V_ref</text>
<text x="233.2" y="136.2">L1</text>
<text x="7.8" y="138.6">P14</text>
<text x="7.8" y="142.3">lt494_vcc</text>
<text x="21.8" y="143.7">100n</text>
<text x="21.8" y="142">C11</text>
<text x="28.3" y="142.2">100u</text>
<text x="28.3" y="140.5">C15</text>
<text x="232.5" y="142">100n</text>
<text x="232.5" y="140.3">C9</text>
<text x="233.2" y="139.3">Value</text>
<text x="241" y="142">100n</text>
<text x="241" y="140.3">C10</text>
<text x="141.9" y="145.6">FRONT_DIGITAL</text>
<text x="7.8" y="152.2">P13</text>
<text x="7.8" y="155.9">ps_on</text>
<text x="191.4" y="150.7">ATmega8-16PC</text>
<text x="7.8" y="160.7">P12</text>
<text x="7.8" y="164.4">stdby_5V</text>
<text x="229.9" y="164.1">100n</text>
<text x="229.9" y="162.4">C14</text>
</g>
<g font-size="1.5" fill="#800000">
<text x="28.4" y="18">power_out</text>
<text x="85.6" y="28.2">voltage_sense</text>
<text x="29.3" y="38.4">power_gnd</text>
<text x="48.1" y="49.4">current_sense</text>
<text x="11.4" y="57.9">tl494_feedback</text>
<text x="84.9" y="66.4">GND</text>
<text x="121.4" y="83.5">tl494_5V_ref</text>
<text x="109.6" y="86">GND</text>
<text x="118.8" y="86">GND</text>
<text x="193.1" y="86">voltage_sense</text>
<text x="216.2" y="95.4">GND</text>
<text x="193.1" y="98.8">current_sense</text>
<text x="241.8" y="97.9">GND</text>
<text x="247.8" y="97.9">GND</text>
<text x="48.1" y="107.3">voltage_sense</text>
<text x="216.2" y="107.3">GND</text>
<text x="13.1" y="118.3">tl494_ground</text>
<text x="157.3" y="119.2">Reset</text>
<text x="176.9" y="118.3">DIG3</text>
<text x="21.7" y="125.1">GND</text>
<text x="109.6" y="120">GND</text>
<text x="152.5" y="123.4">GND</text>
<text x="157.3" y="120.9">stdby_5V</text>
<text x="176.9" y="120">DIG1</text>
<text x="176.9" y="121.7">DIG2</text>
<text x="13.9" y="129.4">tl494_5V_ref</text>
<text x="153.8" y="131.9">CLK</text>
<text x="228.1" y="128.5">Reset</text>
<text x="18.9" y="137.9">+Avcc</text>
<text x="24.8" y="137.9">+Avcc</text>
<text x="153.8" y="137.1">D</text>
<text x="153.8" y="133.7">stdby_5V</text>
<text x="158.5" y="136.2">GND</text>
<text x="240.9" y="133.7">stdby_5V</text>
<text x="12.2" y="139.6">tl494_vcc</text>
<text x="32.8" y="141.3">GND</text>
<text x="153.8" y="140.5">DIG1</text>
<text x="153.8" y="138.8">DIG2</text>
<text x="153.8" y="142.2">DIG3</text>
<text x="19.2" y="146.4">GND</text>
<text x="25.1" y="146.4">GND</text>
<text x="32.7" y="146.4">-Avcc</text>
<text x="182.9" y="145.6">ps_on</text>
<text x="223.9" y="146.4">GND</text>
<text x="229.9" y="146.4">GND</text>
<text x="238.4" y="146.4">GND</text>
<text x="12.2" y="153.2">ps_on</text>
<text x="12.2" y="161.7">stdby_5V</text>
<text x="227.3" y="168.5">GND</text>
</g>
<g font-size="1.5" fill="#f00">
<text x="105.2" y="18">27.5V/9.6A max</text>
<text x="66" y="46.9">G=13</text>
<text x="198.2" y="107.3">ADC reference - 2.5V</text>
</g>
</svg>
